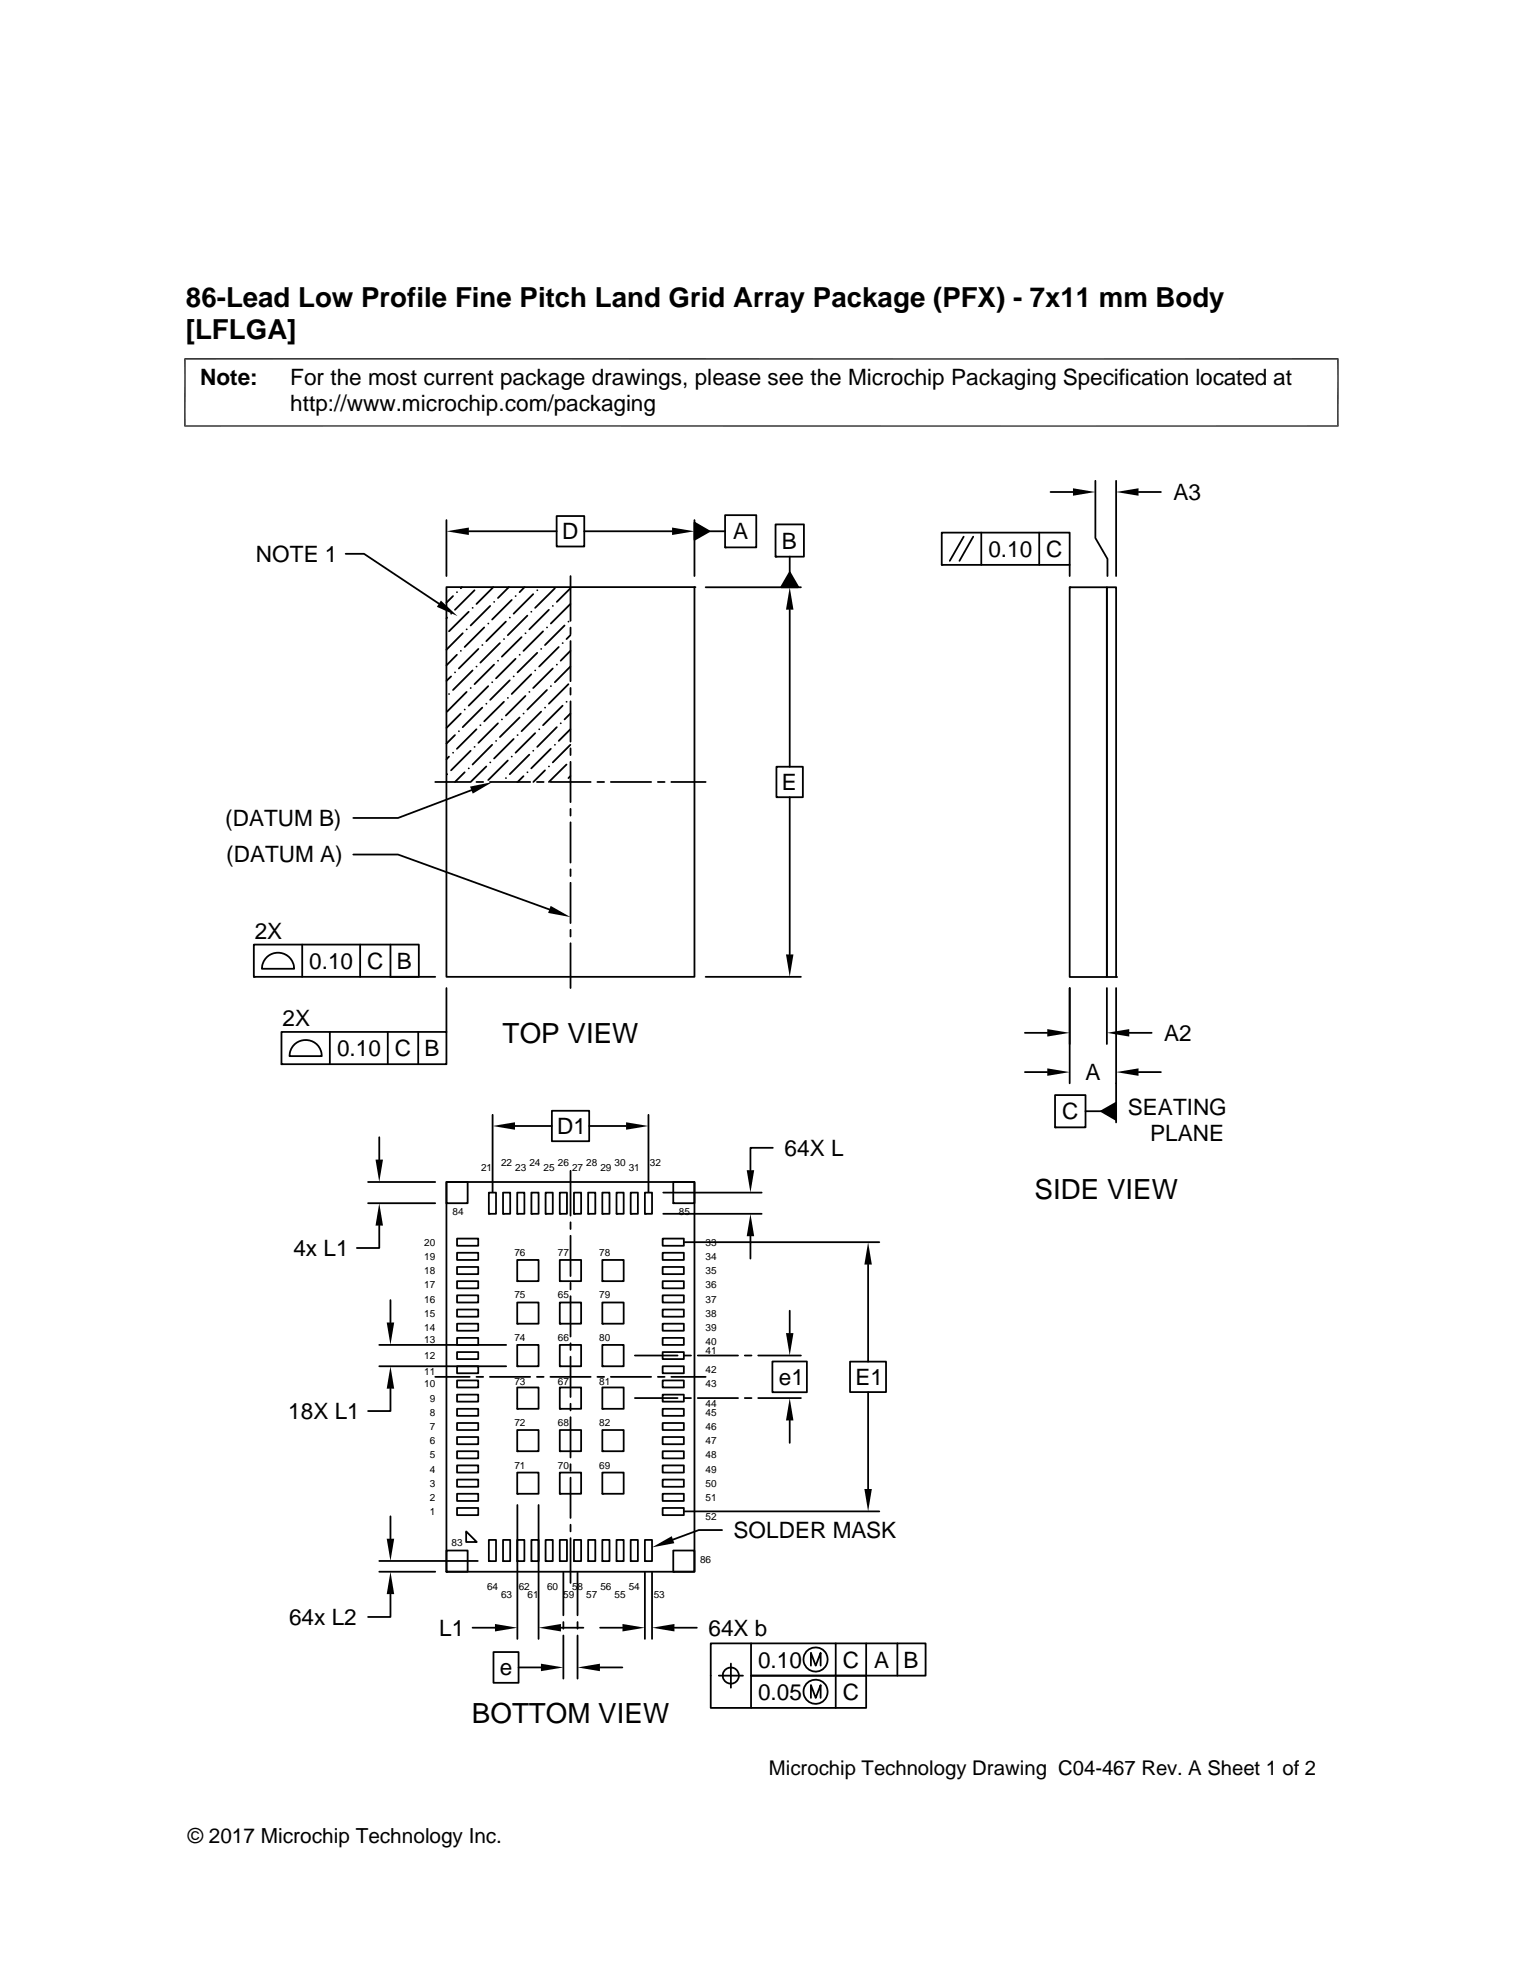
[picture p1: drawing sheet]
<svg xmlns="http://www.w3.org/2000/svg" width="216mm" height="279mm" viewBox="0 0 216 279" stroke-linecap="round" stroke-linejoin="round" font-family="sans-serif">
<g fill="none" stroke="#000" stroke-width=".25">
<path d="M49 78.5h2.6l10.6 7.1M63.3 73.7v8M66.5 75.3h12.4M78.9 73.2h3.9v4.3h-3.9zM82.8 75.3h12.5M98.4 74.1l2.2 1.2-2.2 1.2zM98.4 73.7v8M100.6 75.3h2.2M102.8 73h4.4v4.6h-4.4zM102.8 77.6h.1M109.9 74.3h4.1v4.6h-4.1zM109.9 78.9h.1"/>
<path d="M112 78.9v2.2M133.5 75.5h18.1v4.6h-18.1zM136.6 76.1l-2 3.4M138 76.1l-2 3.4M139.1 75.5v4.6M147.3 75.5v4.6M148.9 69.7h3.2M155.3 68.2v8.1l1.7 2.9v2.5M158.2 68.2v13.5M161.4 69.7h3.2M63.3 83.2h35.1v55.3h-35.1zM63.4 87.5l-.1 .2"/>
<path d="M63.6 98.4h.1M63.9 95.9l-.6 .6M63.9 87h.1M64.2 84.5l-.9 .9M64.5 95.3h.1M64.8 83.9h.1M64.8 92.8l-1.5 1.5M65.3 92.3h.1M65.5 83.2l-.2 .2M65.6 89.8l-2.3 2.3M66.1 98.1l-2.7 2.8M66.1 89.2h.1"/>
<path d="M66.4 86.7l-2.8 2.8M66.7 97.5h.1M67 95l-2.8 2.8M67 86.2h.1M67.3 83.7l-2.8 2.7M67.5 94.5h.1M67.8 92l-2.8 2.8M68.4 91.4h.1M68.6 88.9l-2.7 2.8M68.9 99.8h.1M69.2 97.3l-2.8 2.7M69.2 88.4h.1"/>
<path d="M69.5 85.9l-2.8 2.8M69.8 96.7h.1M69.9 83.2l-2.4 2.4M70 94.2l-2.7 2.8M70 85.3h.1M70.6 93.7h.1M70.9 91.2l-2.8 2.7M71.4 99.5l-2.8 2.8M71.4 90.6h.1M71.7 88.1l-2.8 2.8M72 98.9h.1M72.1 83.2l-1.5 1.6"/>
<path d="M72.3 96.4l-2.8 2.8M72.3 87.5h.1M72.5 85l-2.7 2.8M72.8 95.9h.1M73.1 93.4l-2.8 2.8M73.1 84.5h.1M73.7 92.8h.1M73.9 90.3l-2.8 2.8M74.4 83.2l-.7 .7M74.5 98.7l-2.8 2.7M74.5 89.8h.1M74.8 87.3l-2.8 2.7"/>
<path d="M75 98.1h.1M75.3 95.6l-2.8 2.8M75.3 86.7h.1M75.6 84.2l-2.8 2.8M75.9 95h.1M76.2 92.5l-2.8 2.8M76.2 83.7h.1M76.7 92h.1M77 89.5l-2.8 2.8M77.5 97.8l-2.7 2.8M77.5 88.9h.1M77.8 86.4l-2.8 2.8"/>
<path d="M78.1 97.3h.1M78.4 94.8l-2.8 2.7M78.4 85.9h.1M78.7 83.4l-2.8 2.8M78.9 94.2h.1M79.2 91.7l-2.8 2.8M79.8 91.2h.1M80 88.7l-2.7 2.7M80.3 99.5h.1M80.6 97l-2.8 2.8M80.6 88.1h.1M80.9 94.5l-2.2 2.2"/>
<path d="M80.9 92.3l-1.4 1.4M80.9 90l-.6 .6M80.9 85.6l-2.8 2.8M80.9 83.4l-2 1.9M80.9 81.7v6.3M80.9 89v.9M80.9 90.9v5.7M80.9 97.5v1M80.9 99.4v5.7M98.4 83.2h.1M100 83.2h13.5M112 81.1l1.2 2.1h-2.5z"/>
<path d="M112 86.4v22.3M133.5 80.1h.1M151.6 83.2h5.3v55.3h-5.3zM151.6 83.2h.1M151.6 80.1v1.6M156.9 83.2h1.3v55.3h-1.3zM61.7 110.8h4.9M63.4 109.7h.1M63.6 107.3l-.3 .3M64.2 106.7h.1M64.5 104.2l-1.2 1.2M65 103.7h.1"/>
<path d="M65.3 101.2l-2 2M65.9 109.5l-1.4 1.4M65.9 100.6h.1M66.4 108.9h.1M66.7 106.4l-2.8 2.8M66.8 112l-10.4 4h-6.3M67.3 105.9h.1M67.5 103.4l-2.7 2.8M67.5 110.8h1M68.1 102.8h.1M68.4 100.3l-2.8 2.8M68.9 108.6l-2.2 2.3"/>
<path d="M69.4 110.8h5.8M69.5 108.1h.1M69.8 105.6l-2.8 2.8M70.3 105h.1M70.6 102.5l-2.8 2.8M71.1 102h.1M71.7 110.3h.1M72 107.8l-2.8 2.8M72.5 107.3h.1M72.8 104.8l-2.8 2.7M73.4 104.2h.1M73.7 101.7l-2.8 2.8"/>
<path d="M74.2 110l-.8 .8M74.2 101.2h.1M74.8 109.5h.1M75 107l-2.7 2.7M75.6 106.4h.1M75.9 103.9l-2.8 2.8M76.1 110.8h1M76.4 103.4h.1M76.7 100.9l-2.8 2.8M77.3 109.2l-1.7 1.6M77.3 100.3h.1M77.8 108.6h.1"/>
<path d="M78 110.8h5.7M78.1 106.2l-2.8 2.7M78.7 105.6h.1M78.9 103.1l-2.7 2.8M79.5 102.5h.1M79.8 100l-2.8 2.8M80.3 108.4l-2.5 2.4M80.9 103.4l-1.7 1.6M80.9 105.6l-2.5 2.5M80.9 110l-.3 .3M80.9 101.2l-.9 .8M80.9 106.1v.9"/>
<path d="M80.9 108v5.7M80.9 114.7v.9M80.9 116.6v5.7M84.7 110.8h.9M86.6 110.8h5.7M93.3 110.8h.9M95.2 110.8h4.8M110.1 108.7h3.7v4.3h-3.7zM112 113v22.3M36 133.9h23.4v4.6h-23.4zM36 138.5h.1M37.9 135.6a2.29 2.29 0 0 1 2.4-.3 2.29 2.29 0 0 1 1.4 2h-4.6l.1-.4 .3-.7z"/>
<path d="M42.8 133.9v4.6M50.1 121.1h6.3l21.5 7.8M51.1 133.9v4.6M55.4 133.9v4.6h6.3M80.9 123.2v1M80.9 125.1v5.8M80.9 131.8v1M80.9 133.7v6.4M100 138.5h13.5M158.2 138.5h.1M39.9 146.3h23.4v4.6h-23.4zM39.9 150.9h.1"/>
<path d="M41.8 148a2.29 2.29 0 0 1 2.5-.4 2.29 2.29 0 0 1 1.3 2.1h-4.6l.1-.4 .3-.8zM46.8 146.3v4.6M55 146.3v4.6M59.3 146.3v4.6M63.3 140.1v6.2M69.8 158v11M73 159.6h5.2M78.2 157.5h5.3v4.3h-5.3zM83.5 159.6h5.3M91.9 158v11M145.3 146.4h3.2M145.3 152h3.2"/>
<path d="M149.6 155.2h4.3v4.6h-4.3zM149.6 159.8h.1M151.6 140.1v13.5M153.9 157.5h2.2M156.1 157.5l2.1-1.2v2.5zM156.9 140.1v7.9M158.2 140.1v19M160.1 146.4h3.2M161.4 152h3.2M52.2 167.6h9.5M52.2 170.6h9.5M53.8 173.7v3.2h-3.2"/>
<path d="M53.8 161.2v3.2M63.3 167.6h3v3h-3zM63.3 170.6h.1M63.3 167.6h35.1v55.2h-35.1zM64.8 179.6h3v1h-3zM64.8 177.6h3v1h-3zM64.8 175.6h3v1h-3zM69.3 169.1h1v3h-1zM69.3 172.1h.1M71.3 169.1h1v3h-1zM71.3 172.1h.1M73.3 178.6h3v3h-3z"/>
<path d="M73.3 169.1h1v3h-1zM73.3 172.1h.1M75.3 169.1h1v3h-1zM75.3 172.1h.1M77.3 169.1h1.1v3h-1.1zM77.3 172.1h.1M79.4 178.6h3v3h-3zM79.4 169.1h1v3h-1zM79.4 172.1h.1M80.9 166v6.3M80.9 173.3v.9M80.9 175.2v5.7"/>
<path d="M81.4 169.1h1v3h-1zM81.4 172.1h.1M83.4 169.1h1v3h-1zM83.4 172.1h.1M85.4 169.1h1v3h-1zM85.4 172.1h.1M85.4 178.6h3v3h-3zM87.4 169.1h1v3h-1zM87.4 172.1h.1M89.4 169.1h1v3h-1zM89.4 172.1h.1M91.4 169.1h1v3h-1z"/>
<path d="M91.4 172.1h.1M93.9 179.6h3v1h-3zM93.9 177.6h3v1h-3zM93.9 175.6h3v1h-3zM94 172.1h14M94 169.1h14M95.4 167.6h3v3h-3zM95.4 170.6h.1M97 176.1h27.7M106.4 175.2v3.2M109.6 162.7h-3.2v3.2M123.1 179.3v13.7"/>
<path d="M53.8 190.6h18M53.8 193.7h18M55.4 196.9v3.1h-3.2M55.4 184.3v3.2M61.7 195.2h4.9M64.8 199.7h3v1h-3zM64.8 197.7h3v1h-3zM64.8 195.7h3v1h-3zM64.8 193.7h3v1h-3zM64.8 191.7h3v1h-3zM64.8 189.7h3v.9h-3zM64.8 187.6h3v1h-3z"/>
<path d="M64.8 185.6h3v1h-3zM64.8 183.6h3v1h-3zM64.8 181.6h3v1h-3zM67.5 195.2h1M69.4 195.2h5.8M73.3 196.7h3v3h-3zM73.3 199.7h.1M73.3 190.6h3v3.1h-3zM73.3 193.7h.1M73.3 184.6h3v3h-3zM73.3 187.6h.1M73.3 181.6h.1"/>
<path d="M76.1 195.2h1M78 195.2h5.7M79.4 196.7h3v3h-3zM79.4 199.7h.1M79.4 190.6h3v3.1h-3zM79.4 193.7h.1M79.4 184.6h3v3h-3zM79.4 187.6h.1M79.4 181.6h.1M80.9 181.8v1M80.9 183.7v5.8M80.9 190.4v1"/>
<path d="M80.9 192.3v5.7M80.9 199v.9M84.7 195.2h.9M85.4 196.7h3v3h-3zM85.4 199.7h.1M85.4 190.6h3v3.1h-3zM85.4 193.7h.1M85.4 184.6h3v3h-3zM85.4 187.6h.1M85.4 181.6h.1M86.6 195.2h5.7M90 198.2h6.1"/>
<path d="M90 192.2h6.1M93.3 195.2h.9M93.9 199.7h3v1h-3zM93.9 197.7h3v1h-3zM93.9 195.7h3v1h-3zM93.9 193.7h3v1h-3zM93.9 191.7h3v1h-3zM93.9 189.7h3v.9h-3zM93.9 187.6h3v1h-3zM93.9 185.6h3v1h-3zM93.9 183.6h3v1h-3zM93.9 181.6h3v1h-3z"/>
<path d="M95.2 195.2h4.8M97 192.2h1M97 198.2h1M98.9 192.2h5.7M98.9 198.2h5.7M105.6 192.2h.9M105.6 198.2h.9M107.5 192.2h6M107.5 198.2h6M109.5 193h4.9v4.4h-4.9zM112 185.8v3.2M120.5 193h5.1v4.3h-5.1z"/>
<path d="M123.1 197.3v13.8M55.4 214.9v3.2M63.3 219.8h3v3h-3zM64.8 213.8h3v1h-3zM64.8 211.8h3v1h-3zM64.8 209.7h3v1.1h-3zM64.8 207.7h3v1h-3zM64.8 205.7h3v1h-3zM64.8 203.7h3v1h-3zM64.8 201.7h3v1h-3zM66.1 217.1l1.5 1.5h-1.5zM69.3 218.3h1v3h-1z"/>
<path d="M71.3 218.3h1v3h-1zM73.3 208.7h3v3.1h-3zM73.3 211.8h.1M73.3 202.7h3v3h-3zM73.3 205.7h.1M73.3 218.3h1v3h-1zM73.3 213.3v19M75.3 218.3h1v3h-1zM76.3 213.3v19M77.3 218.3h1.1v3h-1.1zM79.4 208.7h3v3.1h-3zM79.4 211.8h.1"/>
<path d="M79.4 202.7h3v3h-3zM79.4 205.7h.1M79.4 218.3h1v3h-1zM80.9 200.9v5.7M80.9 207.6v.9M80.9 209.5v5.7M80.9 216.1v1M80.9 218v6.4M81.4 218.3h1v3h-1zM83.4 218.3h1v3h-1zM85.4 208.7h3v3.1h-3zM85.4 211.8h.1"/>
<path d="M85.4 202.7h3v3h-3zM85.4 205.7h.1M85.4 218.3h1v3h-1zM87.4 218.3h1v3h-1zM89.4 218.3h1v3h-1zM91.4 218.3h1v3h-1zM93.9 213.8h3v1h-3zM93.9 211.8h3v1h-3zM93.9 209.7h3v1.1h-3zM93.9 207.7h3v1h-3zM93.9 205.7h3v1h-3zM93.9 203.7h3v1h-3z"/>
<path d="M93.9 201.7h3v1h-3zM95.4 219.8h3v3h-3zM97 214.2h27.7M102.4 216.9h-3.3l-3.7 1.3M112 201.4v3.1M53.8 222.8h7.9M53.8 221.3h13.9M55.4 226v3.2h-3.2M63.3 222.8h.1M67 230.7h3.2M69.3 221.3h.1M70 234.2h3.5v4.3h-3.5z"/>
<path d="M71.3 221.3h.1M73.3 221.3h.1M73.5 236.4h3.2M75.3 221.3h.1M77.3 221.3h.1M79.4 221.3h.1M79.5 230.7h3.2M79.9 222.9v6.1M79.9 229.9v1M79.9 231.8v6.2M81.4 221.3h.1M81.9 222.9v6.1"/>
<path d="M81.9 229.9v1M81.9 231.8v6.2M83.4 221.3h.1M85 236.4h3.2M85.1 230.7h3.1M85.4 221.3h.1M87.4 221.3h.1M89.4 221.3h.1M91.4 221.3h.1M91.4 222.9v9.4M92.4 222.9v9.4M95.4 222.8h.1"/>
<path d="M95.6 230.7h3.2M101.9 237.5h3.4M103.6 235.8v3.4M106.5 233v4.5h16.3v4.6h-22v-9.1h30.4v4.5h-24.7v4.6M115 236.1v-1.8l.6 1.8 .7-1.8v1.8M118.5 233v9.1M122.8 233v4.5M127.2 233v4.5M115 240.7v-1.8l.6 1.8 .7-1.8v1.8"/>
<circle cx="103.6" cy="237.5" r="1.15"/>
<circle cx="115.6" cy="235.2" r="1.71"/>
<circle cx="115.6" cy="239.8" r="1.71"/>
</g>
<g fill="#000">
<path d="M63.3 75.3l3.2-.5v1zM95.3 74.8l3.1 .5-3.1 .5zM98.4 74.1l2.2 1.2-2.2 1.2zM152.1 69.2l3.2 .5-3.2 .6zM158.2 69.7l3.2-.5v1.1zM62.5 85.1l2.4 2.2-3-1.3zM112 83.2l.5 3.2h-1.1zM112 81.1l1.2 2.1h-2.5zM66.6 111.5l3.2-.6-2.8 1.6zM78.1 128.4l2.8 1.6-3.2-.6zM111.4 135.3h1.1l-.5 3.2zM69.8 159.6l3.2-.5v1z"/>
<path d="M88.8 159.1l3.1 .5-3.1 .5zM148.5 151.4l3.1 .6-3.1 .5zM148.5 145.9l3.1 .5-3.1 .5zM156.1 157.5l2.1-1.2v2.5zM156.9 146.4l3.2-.5v1zM158.2 152l3.2-.6v1.1zM53.2 164.4h1.1l-.5 3.2zM53.8 170.6l.5 3.1h-1.1zM106.4 172.1l.5 3.1h-1zM105.9 165.9h1l-.5 3.2zM123.1 176.1l.5 3.2h-1.1zM54.8 187.5h1.1l-.5 3.1z"/>
<path d="M55.4 193.7l.5 3.1h-1.1zM111.4 189h1.1l-.5 3.2zM54.8 218.1h1.1l-.5 3.2zM92.4 219.4l2.8-1.6 .4 1zM112 198.2l.5 3.2h-1.1zM122.5 211.1h1.1l-.5 3.1zM55.4 222.8l.5 3.2h-1.1zM70.2 230.2l3.1 .5-3.1 .6zM76.7 235.8l3.2 .6-3.2 .5zM76.3 230.7l3.2-.5v1.1zM81.9 236.4l3.1-.6v1.1zM88.2 230.2l3.2 .5-3.2 .6z"/>
<path d="M92.4 230.7l3.2-.5v1.1z"/>
</g>
<path d="M26.1 50.9h163.7M26.2 50.8v9.7M189.7 50.8v9.7" fill="none" stroke="#000" stroke-width=".19"/>
<path d="M26.1 60.4h163.7" fill="none" stroke="#000" stroke-width=".17"/>
<g font-size="3.9">
<text x="26.4" y="43.5">86-Lead Low Profile Fine Pitch Land Grid Array Package (PFX) - 7x11 mm Body</text>
<text x="26.4" y="48">[LFLGA]</text>
<text x="71.2" y="147.8">TOP VIEW</text>
<text x="146.6" y="170">SIDE VIEW</text>
<text x="66.9" y="244.2">BOTTOM VIEW</text>
</g>
<g font-size="3.2">
<text x="28.4" y="54.6">Note:</text>
<text x="41.1" y="58.3">http://www.microchip.com/packaging</text>
<text x="41.1" y="54.6">For the most current package drawings, please see the Microchip Packaging Specification located at</text>
<text x="166.3" y="70.9">A3</text>
<text x="79.7" y="76.5">D</text>
<text x="103.9" y="76.5">A</text>
<text x="110.8" y="77.8">B</text>
<text x="36.3" y="79.7">NOTE 1</text>
<text x="140.1" y="78.9">0.10</text>
<text x="148.3" y="78.9">C</text>
<text x="110.8" y="112">E</text>
<text x="31.9" y="117.1">(DATUM B)</text>
<text x="32.1" y="122.2">(DATUM A)</text>
<text x="36.1" y="133.1">2X</text>
<text x="43.8" y="137.3">0.10</text>
<text x="52" y="137.3">C</text>
<text x="56.3" y="137.3">B</text>
<text x="40.1" y="145.5">2X</text>
<text x="47.8" y="149.7">0.10</text>
<text x="56" y="149.7">C</text>
<text x="60.2" y="149.7">B</text>
<text x="165" y="147.6">A2</text>
<text x="153.9" y="153.1">A</text>
<text x="79" y="160.8">D1</text>
<text x="150.6" y="158.7">C</text>
<text x="159.9" y="158">SEATING</text>
<text x="163" y="161.7">PLANE</text>
<text x="111.2" y="163.8">64X L</text>
<text x="41.6" y="178.1">4x L1</text>
<text x="110.4" y="196.3">e1</text>
<text x="121.3" y="196.3">E1</text>
<text x="40.9" y="201.1">18X L1</text>
<text x="104" y="218">SOLDER MASK</text>
<text x="41" y="230.3">64x L2</text>
<text x="62.3" y="231.9">L1</text>
<text x="100.4" y="231.9">64X b</text>
<text x="70.9" y="237.5">e</text>
<text x="107.5" y="236.4">0.10</text>
<text x="119.5" y="236.4">C</text>
<text x="123.9" y="236.4">A</text>
<text x="128.1" y="236.4">B</text>
<text x="107.5" y="241">0.05</text>
<text x="119.5" y="241">C</text>
</g>
<g font-size="2.9">
<text x="109" y="251.7">Microchip Technology Drawing C04-467 Rev. A Sheet 1 of 2</text>
<text x="26.6" y="261.3">© 2017 Microchip Technology Inc.</text>
</g>
<g font-size="1.4">
<text x="68.2" y="166">21</text>
<text x="71" y="165.3">22</text>
<text x="73" y="166">23</text>
<text x="75.1" y="165.3">24</text>
<text x="77.1" y="166">25</text>
<text x="79.1" y="165.3">26</text>
<text x="81.1" y="166">27</text>
<text x="83.1" y="165.3">28</text>
<text x="85.1" y="166">29</text>
<text x="87.1" y="165.3">30</text>
<text x="89.1" y="166">31</text>
<text x="92.1" y="165.3">32</text>
<text x="64.2" y="172.2">84</text>
<text x="96.2" y="172.2">85</text>
<text x="60.1" y="178.6">19</text>
<text x="60.1" y="176.6">20</text>
<text x="72.9" y="178">76</text>
<text x="79.1" y="178">77</text>
<text x="84.9" y="178">78</text>
<text x="100" y="178.6">34</text>
<text x="100" y="176.6">33</text>
<text x="60.1" y="184.6">16</text>
<text x="60.1" y="182.6">17</text>
<text x="60.1" y="180.6">18</text>
<text x="72.9" y="184.1">75</text>
<text x="79.1" y="184.1">65</text>
<text x="84.9" y="184.1">79</text>
<text x="100" y="184.6">37</text>
<text x="100" y="182.6">36</text>
<text x="100" y="180.6">35</text>
<text x="60.1" y="190.4">13</text>
<text x="60.1" y="188.7">14</text>
<text x="60.1" y="186.6">15</text>
<text x="72.9" y="190.1">74</text>
<text x="79.1" y="190.1">66</text>
<text x="84.9" y="190.1">80</text>
<text x="100" y="190.6">40</text>
<text x="100" y="188.7">39</text>
<text x="100" y="186.6">38</text>
<text x="60.1" y="196.7">10</text>
<text x="60.1" y="194.9">11</text>
<text x="60.1" y="192.7">12</text>
<text x="72.9" y="196.3">73</text>
<text x="79.1" y="196.3">67</text>
<text x="84.9" y="196.3">81</text>
<text x="100" y="196.7">43</text>
<text x="100" y="194.7">42</text>
<text x="100" y="192">41</text>
<text x="60.9" y="202.7">7</text>
<text x="60.9" y="200.7">8</text>
<text x="60.9" y="198.7">9</text>
<text x="72.9" y="202.1">72</text>
<text x="79.1" y="202.1">68</text>
<text x="84.9" y="202.1">82</text>
<text x="100" y="202.7">46</text>
<text x="100" y="200.7">45</text>
<text x="100" y="199.4">44</text>
<text x="60.9" y="208.7">4</text>
<text x="60.9" y="206.7">5</text>
<text x="60.9" y="204.7">6</text>
<text x="72.9" y="208.2">71</text>
<text x="79.1" y="208.2">70</text>
<text x="84.9" y="208.2">69</text>
<text x="100" y="208.7">49</text>
<text x="100" y="206.7">48</text>
<text x="100" y="204.7">47</text>
<text x="60.9" y="214.8">1</text>
<text x="60.9" y="212.7">2</text>
<text x="60.9" y="210.8">3</text>
<text x="100" y="215.5">52</text>
<text x="100" y="212.7">51</text>
<text x="100" y="210.8">50</text>
<text x="64" y="219.2">83</text>
<text x="99.3" y="221.6">86</text>
<text x="69" y="225.4">64</text>
<text x="71" y="226.5">63</text>
<text x="73.5" y="225.4">62</text>
<text x="74.8" y="226.5">61</text>
<text x="77.6" y="225.4">60</text>
<text x="79.8" y="226.5">59</text>
<text x="81.1" y="225.4">58</text>
<text x="83.1" y="226.5">57</text>
<text x="85.1" y="225.4">56</text>
<text x="87.1" y="226.5">55</text>
<text x="89.1" y="225.4">54</text>
<text x="92.7" y="226.5">53</text>
</g>
</svg>
